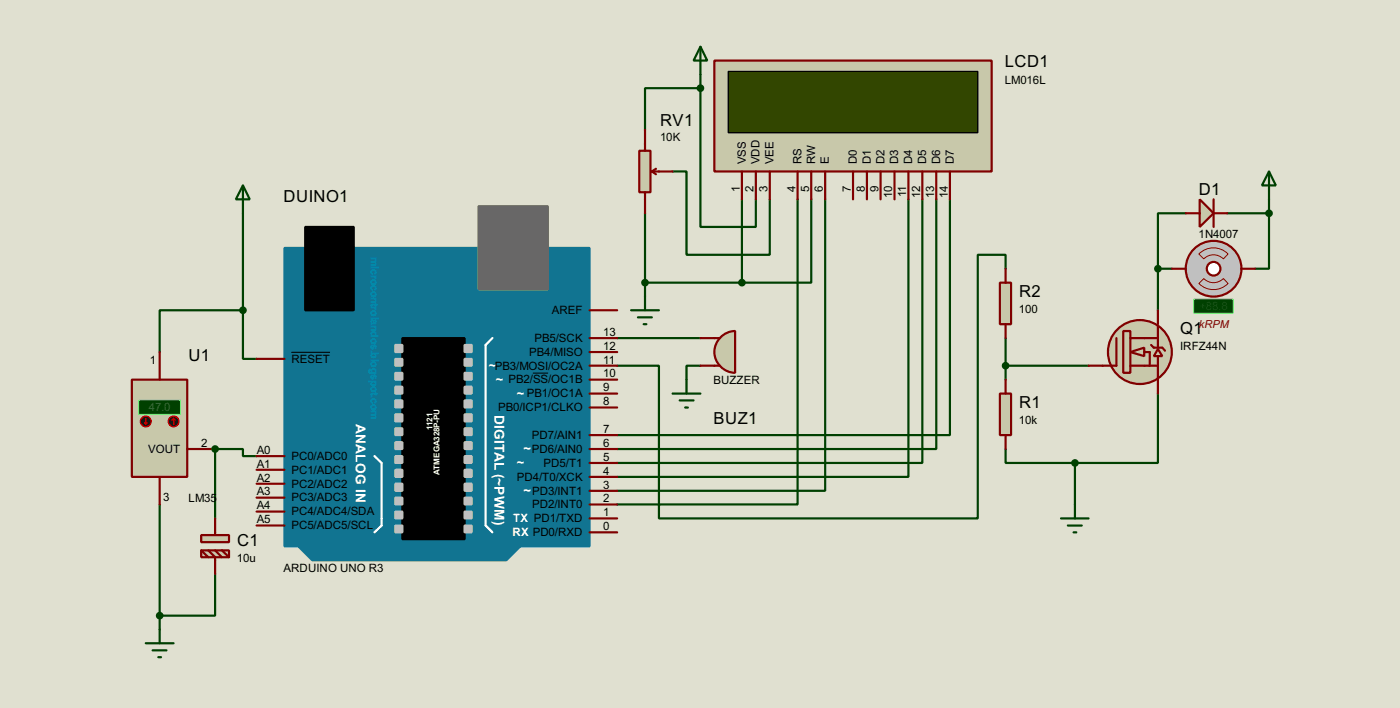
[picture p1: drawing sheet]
<svg xmlns="http://www.w3.org/2000/svg" width="256mm" height="130mm" viewBox="0 0 256 130" stroke-linecap="round" stroke-linejoin="round" font-family="sans-serif">
<path d="M0 -.1h256.5v129.7h-256.5z" fill="#e0e0d0"/>
<g fill="none" stroke="#004000" stroke-width=".4">
<path d="M128.3 16.1h-10.1v7.7M128.3 16.1v25.4h10.2v-5M128.3 13.6v2.5M44.5 39v17.8M118.2 39v15.2M123.2 31.4h2.6v15.2h15.2v-10.1M135.9 36.5v15.2M146.1 36.5v55.8h-33M148.6 36.5v15.2h-12.7M151.2 36.5v53.3h-38.1M166.4 36.5v50.8h-53.3M169 36.5v48.2h-55.9"/>
<path d="M171.5 36.5v45.7h-58.4M174 36.5v43.1h-60.9M44.5 56.8v8.9h2.5M44.5 56.8h-15.2v7.6M118.2 51.7h17.7M113.1 61.9h15.2"/>
</g>
<circle cx="39.4" cy="82.2" r=".2" fill="#004000"/>
<g fill="none" stroke="#004000" stroke-width=".4">
<path d="M217.2 39h-5.1v10.2M224.8 39h7.7M232.5 39v10.2h-2.6M232.5 36.5v2.5M184.2 49.2v-2.6h-5.1v48.3h-58.4v-28h-7.6M212.1 49.2h2.6M212.1 49.2v7.6M128.3 66.9h-2.5v2.6M184.2 61.9v7.6M184.2 66.9h15.2M212.1 72v12.7h-15.2M29.3 92.3v22.9"/>
<path d="M47 83.5h-2.5v-1.3h-5.1v12.7M184.2 82.2v2.5h12.7M196.9 84.7v7.6M39.4 105v7.7h-10.1"/>
</g>
<path d="M130.9 11.1h50.8v20.3h-50.8z" fill="#c8c8aa" stroke="#800000" stroke-width=".4"/>
<path d="M133.4 13.1h45.7v11.2h-45.7z" fill="#324600" stroke="#000" stroke-width=".25"/>
<g fill="none" stroke="#800000" stroke-width=".4">
<path d="M135.9 31.4v5.1M138.5 31.4v5.1M141 31.4v5.1M146.1 31.4v5.1M148.6 31.4v5.1M151.2 31.4v5.1M156.3 31.4v5.1M158.8 31.4v5.1M161.3 31.4v5.1M163.9 31.4v5.1M166.4 31.4v5.1M169 31.4v5.1"/>
<path d="M171.5 31.4v5.1M174 31.4v5.1"/>
</g>
<path d="M117.1 27.6h2.1v7.6h-2.1z" fill="#c8c8aa" stroke="#800000" stroke-width=".4"/>
<g fill="none" stroke="#800000" stroke-width=".4">
<path d="M118.2 23.8v3.8M118.2 35.2v3.8M119.4 31.4l.8 .5M119.4 31.4h3.8M120.2 30.9l-.8 .5M108 56.8h5.1M47 65.7h5.1M108 79.6h5.1M108 74.6h5.1M108 72h5.1M108 69.5h5.1M108 66.9h5.1"/>
<path d="M108 64.4h5.1M108 61.9h5.1M47 96.2h5.1M47 93.6h5.1M47 91.1h5.1M47 88.5h5.1M47 86h5.1M47 83.5h5.1M108 97.4h5.1M108 94.9h5.1M108 92.3h5.1M108 89.8h5.1"/>
<path d="M108 87.3h5.1M108 84.7h5.1M108 82.2h5.1"/>
</g>
<path d="M128.3 8.5l1.3 2.6h-2.5zM128.3 8.5v5.1M44.5 33.9l1.3 2.6h-2.6zM44.5 33.9v5.1M115.6 56.8h5.1M116.9 58.1h2.5M117.9 59.3h.5M118.2 54.2v2.6" fill="none" stroke="#004000" stroke-width=".4"/>
<path d="M54.7 100h40.6l-2.5 2.5h-35.6z" fill-rule="evenodd" fill="#117491" stroke="#117491" stroke-width=".4"/>
<path d="M52.1 45.4h55.9v54.6h-55.9z" fill="#117491" stroke="#117491" stroke-width=".4"/>
<path d="M87.7 37.7h12.7v15.3h-12.7z" fill="#686767" stroke="#686767" stroke-width=".4"/>
<path d="M55.9 41.5h8.9v15.3h-8.9zM73.7 61.9h11.4v36.8h-11.4z" fill="#000" stroke="#000" stroke-width=".4"/>
<path d="M90.2 61.9l-1.2 1.2v33.1l1.2 1.2M68.6 83.5l1.3 1.2v11.5l-1.3 1.2" fill="none" stroke="#fff" stroke-width=".4"/>
<g fill="#c0c0c0" stroke="#c0c0c0" stroke-width=".4">
<path d="M85.1 63.1h1.3v1.3h-1.3z"/>
<path d="M85.1 65.7h1.3v1.2h-1.3z"/>
<path d="M85.1 68.2h1.3v1.3h-1.3z"/>
<path d="M85.1 70.8h1.3v1.2h-1.3z"/>
<path d="M85.1 73.3h1.3v1.3h-1.3z"/>
<path d="M85.1 75.8h1.3v1.3h-1.3z"/>
<path d="M85.1 78.4h1.3v1.2h-1.3z"/>
<path d="M85.1 80.9h1.3v1.3h-1.3z"/>
<path d="M85.1 83.5h1.3v1.2h-1.3z"/>
<path d="M85.1 86h1.3v1.3h-1.3z"/>
<path d="M85.1 88.5h1.3v1.3h-1.3z"/>
<path d="M85.1 91.1h1.3v1.2h-1.3z"/>
<path d="M85.1 93.6h1.3v1.3h-1.3z"/>
<path d="M85.1 96.2h1.3v1.2h-1.3z"/>
<path d="M72.4 63.1h1.3v1.3h-1.3z"/>
<path d="M72.4 65.7h1.3v1.2h-1.3z"/>
<path d="M72.4 68.2h1.3v1.3h-1.3z"/>
<path d="M72.4 70.8h1.3v1.2h-1.3z"/>
<path d="M72.4 73.3h1.3v1.3h-1.3z"/>
<path d="M72.4 75.8h1.3v1.3h-1.3z"/>
<path d="M72.4 78.4h1.3v1.2h-1.3z"/>
<path d="M72.4 80.9h1.3v1.3h-1.3z"/>
<path d="M72.4 83.5h1.3v1.2h-1.3z"/>
<path d="M72.4 86h1.3v1.3h-1.3z"/>
<path d="M72.4 88.5h1.3v1.3h-1.3z"/>
<path d="M72.4 91.1h1.3v1.2h-1.3z"/>
<path d="M72.4 93.6h1.3v1.3h-1.3z"/>
<path d="M72.4 96.2h1.3v1.2h-1.3z"/>
</g>
<path d="M53.4 64.5h7.1M97.6 68.3h2.8" fill="none" stroke="#000" stroke-width=".18"/>
<g fill="#004000" stroke="#004000" stroke-width=".4">
<circle cx="118.1" cy="51.7" r=".5"/>
<circle cx="128.3" cy="16.1" r=".5"/>
<circle cx="135.9" cy="51.7" r=".5"/>
</g>
<path d="M132 61.7a3.8 3.8 0 0 1 2.7-1.1v7.6a3.8 3.8 0 0 1-3.5-2.3 3.8 3.8 0 0 1 .8-4.2z" fill-rule="evenodd" fill="#c8c8aa" stroke="#800000" stroke-width=".4"/>
<path d="M128.3 66.9h3.6M128.3 61.9h3.6" fill="none" stroke="#800000" stroke-width=".4"/>
<path d="M24.2 69.5h10.1v17.8h-10.1z" fill="#c8c8aa" stroke="#800000" stroke-width=".4"/>
<path d="M25.5 73.3h7.6v2.5h-7.6z" fill="#004000" stroke="#0f0" stroke-width=".2"/>
<path d="M29.3 64.4v5.1M29.3 87.3v5M34.3 82.2h5.1" fill="none" stroke="#800000" stroke-width=".4"/>
<circle cx="31.8" cy="77.1" r="1" fill="#400000" stroke="#f00" stroke-width=".2"/>
<path d="M31.8 76.6l-.2 .3M31.8 76.6l.3 .3M31.8 76.6v1" fill="none" stroke="#f00" stroke-width=".2"/>
<circle cx="26.7" cy="77.1" r="1" fill="#400000" stroke="#f00" stroke-width=".2"/>
<path d="M26.5 77.4l.2 .2M26.7 76.6v1M27 77.4l-.3 .2" fill="none" stroke="#f00" stroke-width=".2"/>
<circle cx="44.5" cy="56.8" r=".5" fill="#004000" stroke="#004000" stroke-width=".4"/>
<path d="M26.7 117.7h5.1M28 119h2.5M29.3 115.2v2.5M29 120.3h.5" fill="none" stroke="#004000" stroke-width=".4"/>
<g fill="#c8c8aa" stroke="#800000" stroke-width=".4">
<path d="M36.9 97.9h5.1v1.3h-5.1z"/>
<path d="M36.9 100.7h5.1v1.3h-5.1z"/>
</g>
<path d="M39.4 94.9v3M36.9 100.7l1.3 1.3M38.2 100.7l1.2 1.3v3M39.4 100.7l1.3 1.3M40.7 100.7l1.3 1.3" fill="none" stroke="#800000" stroke-width=".4"/>
<g fill="#004000" stroke="#004000" stroke-width=".4">
<circle cx="39.4" cy="82.2" r=".5"/>
<circle cx="29.2" cy="112.7" r=".5"/>
</g>
<path d="M123.2 72h5.1M124.5 73.3h2.6M125.5 74.6h.5M125.8 69.5v2.5" fill="none" stroke="#004000" stroke-width=".4"/>
<g fill="#c8c8aa" stroke="#800000" stroke-width=".4">
<path d="M207.1 64.4l2.5-.8v1.6z"/>
<circle cx="208.8" cy="64.4" r="5.9"/>
</g>
<path d="M205.8 60.6h1.3v7.6h-1.3z" fill="#c8c8aa" stroke="#800000" stroke-width=".4"/>
<path d="M204.5 61.9v5h-2.5M207.1 66.9h5M207.1 61.9h5M209.6 64.4h1v2.5" fill="none" stroke="#800000" stroke-width=".4"/>
<path d="M212.1 63.9l.8 1.3h-1.5z" fill="#c8c8aa" stroke="#800000" stroke-width=".4"/>
<path d="M212.1 56.8v2.5M212.1 59.6v4M199.4 66.9h2.6M210.9 63.1l.5 .5h1.5l.5 .6M212.1 65.2v6.8" fill="none" stroke="#800000" stroke-width=".4"/>
<path d="M218.7 54.8h7.2v2.5h-7.2z" fill="#004000" stroke="#0f0" stroke-width=".2"/>
<circle cx="222.3" cy="49.2" r="5.1" fill="#c0c0c0" stroke="#800000" stroke-width=".4"/>
<path d="M219.6 51.9l.9-.9a2.53 2.53 0 0 0 3.6 0l.9 .9a3.7 3.7 0 0 1-5.4 0zM219.6 46.5a3.7 3.7 0 0 1 5.4 0l-.9 .9a2.54 2.54 0 0 0-3.6 0z" fill="none" stroke="#800000" stroke-width=".18"/>
<circle cx="222.3" cy="49.2" r="1.25" fill="#feffff" stroke="#800000" stroke-width=".4"/>
<path d="M214.7 49.2h2.5M227.4 49.2h2.5" fill="none" stroke="#800000" stroke-width=".4"/>
<path d="M232.5 31.4l1.2 2.5h-2.5zM232.5 31.4v5.1" fill="none" stroke="#004000" stroke-width=".4"/>
<path d="M183.2 72h2v7.6h-2z" fill="#c8c8aa" stroke="#800000" stroke-width=".4"/>
<path d="M184.2 69.5v2.5M184.2 79.6v2.6" fill="none" stroke="#800000" stroke-width=".4"/>
<path d="M194.4 94.9h5M195.6 96.2h2.6M196.7 97.4h.5M196.9 92.3v2.6" fill="none" stroke="#004000" stroke-width=".4"/>
<circle cx="196.9" cy="84.7" r=".5" fill="#004000" stroke="#004000" stroke-width=".4"/>
<path d="M183.2 51.7h2v7.6h-2z" fill="#c8c8aa" stroke="#800000" stroke-width=".4"/>
<path d="M184.2 49.2v2.5M184.2 59.3v2.6" fill="none" stroke="#800000" stroke-width=".4"/>
<circle cx="184.2" cy="66.9" r=".5" fill="#004000" stroke="#004000" stroke-width=".4"/>
<path d="M219.8 36.5l2.5 2.5-2.5 2.5z" fill="#c8c8aa" stroke="#800000" stroke-width=".4"/>
<path d="M217.2 39h2.6M222.3 36.5v5M222.3 39h2.5" fill="none" stroke="#800000" stroke-width=".4"/>
<g fill="#004000" stroke="#004000" stroke-width=".4">
<circle cx="232.4" cy="39" r=".5"/>
<circle cx="212.1" cy="49.2" r=".5"/>
</g>
<g font-size="3.4">
<text x="184.1" y="12.3">LCD1</text>
<text x="121" y="23">RV1</text>
<text x="219.6" y="35.7">D1</text>
<text x="52" y="36.9">DUINO1</text>
<text x="186.7" y="54.3">R2</text>
<text x="216.2" y="61.1">Q1</text>
<text x="34.6" y="66.1">U1</text>
<text x="130.7" y="77.6">BUZ1</text>
<text x="186.7" y="74.6">R1</text>
<text x="43.5" y="100">C1</text>
</g>
<g font-size="2.8" fill="#fff">
<text x="65.2" y="77.6" transform="rotate(90 65.2 77.6)">ANALOG IN</text>
<text x="90.6" y="75.9" transform="rotate(90 90.6 75.9)">DIGITAL (~PWM)</text>
</g>
<g font-size="2.7" fill="#fff">
<text x="89.6" y="67.7">~</text>
<text x="90.8" y="70.2">~</text>
<text x="94.7" y="72.8">~</text>
<text x="95.9" y="82.9">~</text>
<text x="94.7" y="85.5">~</text>
<text x="95.9" y="90.6">~</text>
</g>
<g font-size="2.4">
<text x="184" y="15.3">LM016L</text>
<text x="120.9" y="25.9">10K</text>
<text x="135.5" y="35.1" transform="rotate(-90 135.5 35.1)">1</text>
<text x="136.6" y="30.1" transform="rotate(-90 136.6 30.1)">VSS</text>
<text x="138.1" y="35.1" transform="rotate(-90 138.1 35.1)">2</text>
<text x="139.2" y="30.1" transform="rotate(-90 139.2 30.1)">VDD</text>
<text x="140.6" y="35.1" transform="rotate(-90 140.6 35.1)">3</text>
<text x="141.7" y="30.1" transform="rotate(-90 141.7 30.1)">VEE</text>
<text x="145.7" y="35.1" transform="rotate(-90 145.7 35.1)">4</text>
<text x="146.8" y="30.1" transform="rotate(-90 146.8 30.1)">RS</text>
<text x="148.2" y="35.1" transform="rotate(-90 148.2 35.1)">5</text>
<text x="149.3" y="30.1" transform="rotate(-90 149.3 30.1)">RW</text>
<text x="150.8" y="35.1" transform="rotate(-90 150.8 35.1)">6</text>
<text x="151.9" y="30.1" transform="rotate(-90 151.9 30.1)">E</text>
<text x="155.9" y="35.1" transform="rotate(-90 155.9 35.1)">7</text>
<text x="157" y="30.1" transform="rotate(-90 157 30.1)">D0</text>
<text x="158.4" y="35.1" transform="rotate(-90 158.4 35.1)">8</text>
<text x="159.5" y="30.1" transform="rotate(-90 159.5 30.1)">D1</text>
<text x="160.9" y="35.1" transform="rotate(-90 160.9 35.1)">9</text>
<text x="162" y="30.1" transform="rotate(-90 162 30.1)">D2</text>
<text x="164.6" y="30.1" transform="rotate(-90 164.6 30.1)">D3</text>
<text x="167.1" y="30.1" transform="rotate(-90 167.1 30.1)">D4</text>
<text x="169.7" y="30.1" transform="rotate(-90 169.7 30.1)">D5</text>
<text x="172.2" y="30.1" transform="rotate(-90 172.2 30.1)">D6</text>
<text x="174.7" y="30.1" transform="rotate(-90 174.7 30.1)">D7</text>
<text x="163.5" y="36.2" transform="rotate(-90 163.5 36.2)">10</text>
<text x="166" y="36.1" transform="rotate(-90 166 36.1)">11</text>
<text x="168.6" y="36.2" transform="rotate(-90 168.6 36.2)">12</text>
<text x="171.1" y="36.2" transform="rotate(-90 171.1 36.2)">13</text>
<text x="173.6" y="36.2" transform="rotate(-90 173.6 36.2)">14</text>
<text x="219.6" y="43.6">1N4007</text>
<text x="101.1" y="57.5">AREF</text>
<text x="186.7" y="57.2">100</text>
<text x="96.9" y="65.1">PB4/MISO</text>
<text x="97.9" y="62.6">PB5/SCK</text>
<text x="110.5" y="64">12</text>
<text x="110.5" y="61.5">13</text>
<text x="216.2" y="64.1">IRFZ44N</text>
<text x="27.5" y="66.5">1</text>
<text x="53.4" y="66.4">RESET</text>
<text x="90.6" y="67.6">PB3/MOSI/OC2A</text>
<text x="93.1" y="70.2">PB2/SS/OC1B</text>
<text x="110.5" y="71.6">9</text>
<text x="110.5" y="69.1">10</text>
<text x="110.5" y="66.5">11</text>
<text x="130.7" y="70.3">BUZZER</text>
<text x="91.2" y="75.3">PB0/ICP1/CLKO</text>
<text x="96.5" y="72.7">PB1/OC1A</text>
<text x="110.5" y="74.2">8</text>
<text x="186.7" y="77.5">10k</text>
<text x="27.1" y="82.9">VOUT</text>
<text x="36.9" y="81.8">2</text>
<text x="47" y="83.1">A0</text>
<text x="97.4" y="82.9">PD6/AIN0</text>
<text x="97.4" y="80.3">PD7/AIN1</text>
<text x="110.5" y="81.8">6</text>
<text x="110.5" y="79.2">7</text>
<text x="47" y="88.1">A2</text>
<text x="47" y="85.6">A1</text>
<text x="53.4" y="89.2">PC2/ADC2</text>
<text x="53.4" y="86.7">PC1/ADC1</text>
<text x="53.4" y="84.2">PC0/ADC0</text>
<text x="94.7" y="88">PD4/T0/XCK</text>
<text x="99.6" y="85.4">PD5/T1</text>
<text x="110.5" y="89.4">3</text>
<text x="110.5" y="86.9">4</text>
<text x="110.5" y="84.3">5</text>
<text x="29.9" y="91.7">3</text>
<text x="34.5" y="91.9">LM35</text>
<text x="47" y="95.8">A5</text>
<text x="47" y="93.2">A4</text>
<text x="47" y="90.7">A3</text>
<text x="53.4" y="94.3">PC4/ADC4/SDA</text>
<text x="53.4" y="91.8">PC3/ADC3</text>
<text x="97.5" y="93">PD2/INT0</text>
<text x="97.5" y="90.5">PD3/INT1</text>
<text x="110.5" y="94.5">1</text>
<text x="110.5" y="91.9">2</text>
<text x="53.4" y="96.9">PC5/ADC5/SCL</text>
<text x="110.5" y="97">0</text>
<text x="43.4" y="102.9">10u</text>
<text x="51.9" y="104.6">ARDUINO UNO R3</text>
</g>
<text font-size="2.4" fill="#008000" x="219.7" y="56.7">+88.8</text>
<text font-size="2.4" fill="#0f0" x="27.3" y="75.3">47.0</text>
<g font-size="2.4" fill="#fff">
<text x="94" y="95.6">TX PD1/TXD</text>
<text x="93.9" y="98.1">RX PD0/RXD</text>
</g>
<text font-size="2.3" fill="#800000" x="219.6" y="60">kRPM</text>
<text font-size="2.2" fill="#0085e8" x="68" y="47.1" transform="rotate(90 68 47.1)">microcontrolandos.blogspot.com</text>
<g font-size="1.7" fill="#fff">
<text x="79.2" y="78.7" transform="rotate(-90 79.2 78.7)">1121</text>
<text x="80.5" y="87" transform="rotate(-90 80.5 87)">ATMEGA328P-PU</text>
</g>
</svg>
